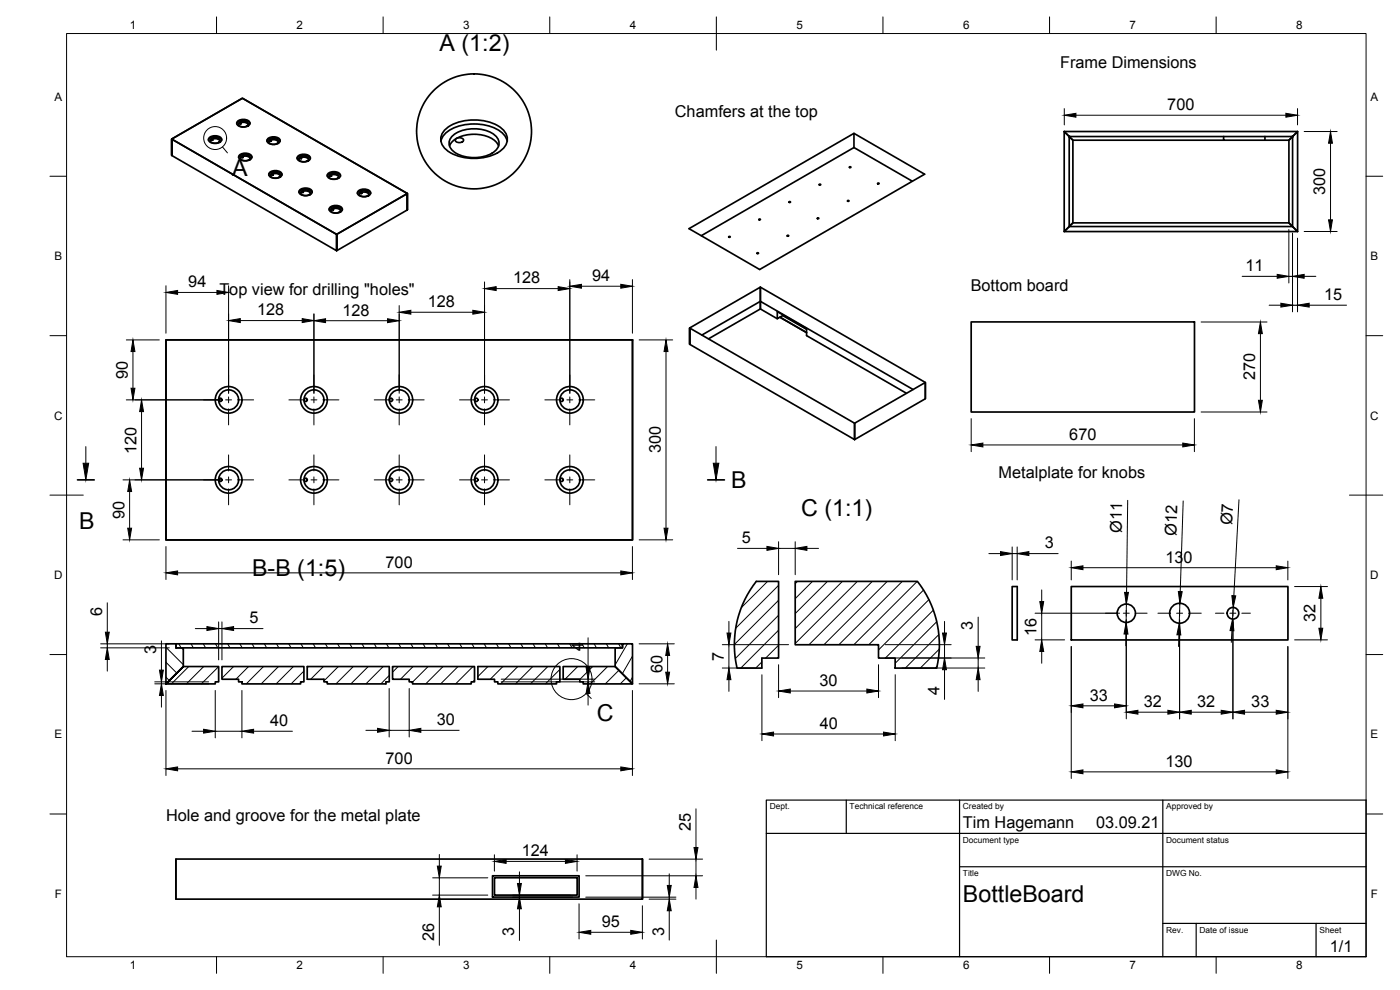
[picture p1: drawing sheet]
<svg xmlns="http://www.w3.org/2000/svg" width="420mm" height="297mm" viewBox="0 0 420 297" stroke-linecap="round" stroke-linejoin="round" font-family="sans-serif">
<!-- layer: Visible -->
<g fill="none" stroke="#000" stroke-width=".51">
<path d="M71 37.1a2.43 2.43 0 0 1 4 0M71.2 36.5a2.63 2.63 0 0 1 3.8 .3 1.79 1.79 0 0 1-2.5 1.3 1.15 1.15 0 0 1-1.1-.4 1.15 1.15 0 0 1-.2-1.2zM71.6 37.4a1.89 1.89 0 0 1 2.9 0M71.7 36.8a1.95 1.95 0 0 1 2.8 .3 1.67 1.67 0 0 1-2.8 .5zM72 36.9l.4 .1-.4 .1zM133.5 39a14 14 0 0 1 12.5-2.6 7.2 7.2 0 0 1 6.2 5 5.1 5.1 0 0 1-3.9 5 15.3 15.3 0 0 1-14.1-1.2 3.9 3.9 0 0 1-.7-6.2zM319.4 39.5l2.6 2.6h45.2M319.4 39.5l1.5 1.5h67M319.4 39.5v30l2.6-2.6v-24.8l-1.1-1.1v27h67v-27M319.4 39.5h70l-1.5 1.5M51.5 41.7l21.2-12.2 49.6 28.6-21.3 12.2zM51.5 46.6v-4.9l49.5 28.6v4.9l-49.5-28.6v-4.9l21.2-12.2 49.6 28.6v4.9v-4.9l-21.3 12.2v4.9l21.3-12.2"/>
<path d="M62.6 42a2.43 2.43 0 0 1 3.9 0M62.8 41.4a2.63 2.63 0 0 1 3.7 .3 1.79 1.79 0 0 1-2.5 1.3 1.15 1.15 0 0 1-1.1-.4 1.15 1.15 0 0 1-.1-1.2zM63.1 42.3a1.89 1.89 0 0 1 2.9 0M63.2 41.7a1.95 1.95 0 0 1 2.8 .3 1.67 1.67 0 0 1-2.8 .5zM63.5 41.9h.4l-.4 .1zM71.6 47.2a2.43 2.43 0 0 1 4 0M71.8 46.6a2.63 2.63 0 0 1 3.8 .3 1.79 1.79 0 0 1-2.5 1.3 1.15 1.15 0 0 1-1.2-.4 1.15 1.15 0 0 1-.1-1.2zM72.1 47.5a1.89 1.89 0 0 1 3 0M72.3 47a1.95 1.95 0 0 1 2.8 .2 1.67 1.67 0 0 1-2.8 .6zM72.5 47.1l.5 .1-.5 .1zM80.1 42.3a2.43 2.43 0 0 1 4 0M80.3 41.7a2.63 2.63 0 0 1 3.8 .3 1.79 1.79 0 0 1-2.5 1.3 1.15 1.15 0 0 1-1.2-.4 1.15 1.15 0 0 1-.1-1.2z"/>
<path d="M80.6 42.6a1.89 1.89 0 0 1 3 0M80.7 52.5a2.43 2.43 0 0 1 3.9 0M80.8 42.1a1.95 1.95 0 0 1 2.8 .2 1.67 1.67 0 0 1-2.8 .5zM80.9 51.8a2.63 2.63 0 0 1 3.7 .4 1.79 1.79 0 0 1-2.5 1.3 1.15 1.15 0 0 1-1.1-.5 1.15 1.15 0 0 1-.1-1.2zM81 42.2l.4 .1-.4 .1zM81.2 52.8a1.89 1.89 0 0 1 2.9 0M81.3 52.2a1.95 1.95 0 0 1 2.8 .3 1.67 1.67 0 0 1-2.8 .5zM81.6 52.3l.4 .1-.4 .1zM89.2 47.6a2.43 2.43 0 0 1 3.9 0M89.4 46.9a2.63 2.63 0 0 1 3.7 .4 1.79 1.79 0 0 1-2.5 1.2 1.15 1.15 0 0 1-1.1-.4 1.15 1.15 0 0 1-.1-1.2zM89.7 47.8a1.89 1.89 0 0 1 2.9 0M89.7 57.7a2.43 2.43 0 0 1 4 0"/>
<path d="M89.8 47.3a1.95 1.95 0 0 1 2.8 .3 1.67 1.67 0 0 1-2.8 .5zM89.9 57.1a2.63 2.63 0 0 1 3.8 .3 1.79 1.79 0 0 1-2.5 1.3 1.15 1.15 0 0 1-1.2-.4 1.15 1.15 0 0 1-.1-1.2zM90.1 47.4l.4 .1-.4 .1zM90.2 58a1.89 1.89 0 0 1 3 0M90.4 57.4a1.95 1.95 0 0 1 2.8 .3 1.67 1.67 0 0 1-2.8 .5zM90.6 57.5l.5 .1-.5 .1zM98.2 52.8a2.43 2.43 0 0 1 4 0M98.4 52.1a2.63 2.63 0 0 1 3.8 .4 1.79 1.79 0 0 1-2.5 1.3 1.15 1.15 0 0 1-1.2-.4 1.15 1.15 0 0 1-.1-1.3zM98.7 53.1a1.89 1.89 0 0 1 3 0M98.9 52.5a1.95 1.95 0 0 1 2.8 .3 1.67 1.67 0 0 1-2.8 .5zM99.1 52.6l.4 .1-.4 .1zM107.3 58a2.43 2.43 0 0 1 3.9 0"/>
<path d="M107.5 57.4a2.63 2.63 0 0 1 3.7 .3 1.79 1.79 0 0 1-2.5 1.3 1.15 1.15 0 0 1-1.1-.4 1.15 1.15 0 0 1-.1-1.2zM107.8 58.3a1.89 1.89 0 0 1 2.9 0M107.9 57.8a1.95 1.95 0 0 1 2.8 .2 1.67 1.67 0 0 1-2.8 .5zM108.2 57.9l.4 .1h-.4zM132.3 42.4a7.3 7.3 0 0 1 6-4.7 14.4 14.4 0 0 1 12.7 2.4l1 1.5 .2 .8M134.9 43.8a7.6 7.6 0 0 1 7.4-3.5 7.6 7.6 0 0 1 7.3 3.5M135.6 41a10.6 10.6 0 0 1 13.4 0 3.1 3.1 0 0 1-1.4 5 11 11 0 0 1-12-1.1 2.77 2.77 0 0 1 0-3.9zM136.7 41.8a1.54 1.54 0 0 1 2.4 .3 1.45 1.45 0 0 1-2.5 0zM245.9 55.3l.4 .1-.4 .1zM255 50.1l.4 .1-.4 .1zM256.3 44.3v-4.3l-49.5 28.6 21.2 12.3 45.8-26.5-17.5-10.1-45.8 26.4M256.3 40l21.2 12.3-3.7 2.1"/>
<path d="M263.4 55l.4 .1h-.4zM367.2 41v1.1h12.4v-1.1M387.9 41l-1.1 1.1h-7.2M98.8 62.9a2.43 2.43 0 0 1 4 0M99 62.3a2.63 2.63 0 0 1 3.7 .3 1.79 1.79 0 0 1-2.4 1.3 1.15 1.15 0 0 1-1.2-.4 1.15 1.15 0 0 1-.1-1.2zM99.3 63.2a1.89 1.89 0 0 1 2.9 0M99.4 62.7a1.95 1.95 0 0 1 2.8 .2 1.67 1.67 0 0 1-2.8 .5zM99.7 62.8l.4 .1-.4 .1zM218.7 71l.5 .1-.5 .1zM227.2 75.9l.4 .1-.4 .1zM227.8 65.7l.4 .1-.4 .1zM236.3 70.6l.4 .1-.4 .1z"/>
<path d="M236.8 60.5l.5 .1-.5 .1zM245.3 65.4l.4 .1-.4 .1zM254.4 60.2l.4 .1-.4 .1zM319.4 69.5l2.6-2.6h64.8l2.6 2.6v-30l-2.6 2.6v24.8l2.6 2.6zM233.3 95.6l-5.1-2.9v-2.3l45.8 26.5M234.9 94.5v.2l7.2 4.1M234.9 94.7l-.8 .5 8 4.6-8-4.6-.8 .4v-2.1l8.8 5.1v2.1l30 17.3M291.5 96.6h67v27h-67zM49.8 102h140v60h-140zM210.7 100.5l17.5-10.1v-4.2l-21.2 12.2v4.9l49.5 28.6v-4.9l-49.5-28.6v4.9M212.6 101.7l15.6-9v-6.5l49.5 28.6v4.8M256.5 127l21.2-12.2v4.8l-21.2 12.3z"/>
<path d="M227 174.4h6.7v23h-5.1v3.1h-7.4a30.8 30.8 0 0 1 5.8-26.1zM238.7 174.4h36.6a30.7 30.7 0 0 1 5.8 26.1h-12.5v-3.1h-4.9v-4h-25zM303.8 176h1.5v16h-1.5zM321.5 176h65v16h-65zM49.8 193.2v12l5.2-5.2h10.6v4.6h-1v.6h-14.8l5.2-5.2v-5.6h-2.2v-1.2zM52.8 193.2h134v1.2h-134zM66.6 200h24.6v4.6h-1v.6h-17.6v-.6h-1v-.8h-5zM92.2 200h24.6v4.6h-1v.6h-17.6v-.6h-1v-.8h-5zM117.8 200h24.6v4.6h-1v.6h-17.6v-.6h-1v-.8h-5zM143.4 200h24.6v4.6h-1v.6h-17.6v-.6h-1v-.8h-5zM169 200h15.6l5.2 5.2h-14.8v-.6h-1v-.8h-5zM184.6 194.4h2.2v-1.2h3v12l-5.2-5.2z"/>
<path d="M52.8 257.8h140v12h-140zM52.8 257.8v12M192.8 257.8v12M147.8 262.8h26v6.4h-26zM148.4 263.4h24.8v5.2h-24.8z"/>
<circle cx="142.3" cy="39.4" r="17.2"/>
<circle cx="66.1" cy="120" r=".5"/>
<circle cx="68.6" cy="120" r="3"/>
<circle cx="68.6" cy="120" r="4"/>
<circle cx="91.7" cy="120" r=".5"/>
<circle cx="94.2" cy="120" r="3"/>
<circle cx="94.2" cy="120" r="4"/>
<circle cx="117.3" cy="120" r=".5"/>
<circle cx="119.8" cy="120" r="3"/>
<circle cx="119.8" cy="120" r="4"/>
<circle cx="142.9" cy="120" r=".5"/>
<circle cx="145.4" cy="120" r="3"/>
<circle cx="145.4" cy="120" r="4"/>
<circle cx="168.5" cy="120" r=".5"/>
<circle cx="171" cy="120" r="3"/>
<circle cx="171" cy="120" r="4"/>
<circle cx="66.1" cy="144" r=".5"/>
<circle cx="68.6" cy="144" r="3"/>
<circle cx="68.6" cy="144" r="4"/>
<circle cx="91.7" cy="144" r=".5"/>
<circle cx="94.2" cy="144" r="3"/>
<circle cx="94.2" cy="144" r="4"/>
<circle cx="117.3" cy="144" r=".5"/>
<circle cx="119.8" cy="144" r="3"/>
<circle cx="119.8" cy="144" r="4"/>
<circle cx="142.9" cy="144" r=".5"/>
<circle cx="145.4" cy="144" r="3"/>
<circle cx="145.4" cy="144" r="4"/>
<circle cx="168.5" cy="144" r=".5"/>
<circle cx="171" cy="144" r="3"/>
<circle cx="171" cy="144" r="4"/>
<circle cx="338" cy="184" r="2.75"/>
<circle cx="354" cy="184" r="3"/>
<circle cx="370" cy="184" r="1.75"/>
</g>
<g fill="#000" stroke="#000" stroke-width=".3">
<circle cx="320.9" cy="41" r=".24"/>
<circle cx="387.9" cy="41" r=".24"/>
</g>
<!-- layer: Border -->
<g fill="none" stroke="#000" stroke-width=".3">
<path d="M20 10.1h390v276.9h-390zM65 5.1v5M115 5.1v5M165 5.1v5M215 5.1v10M265 5.1v5M315 5.1v5M365 5.1v5M15 52.9h5M410 52.9h5M15 100.7h5M410 100.7h5"/>
<path d="M15 148.6h10M405 148.6h10M15 196.4h5M410 196.4h5M15 244.2h5M410 244.2h5M65 287v5M115 287v5M165 287v5M215 282.1v9.9M265 287v5M315 287v5"/>
<path d="M365 287v5"/>
</g>
<!-- layer: TitleBlock -->
<path d="M230 240.1h180v46.9h-180zM230 250h180M254 240.1v9.9M288 240.1v46.9M349 240.1v46.9M288 260.1h122M349 277.1h61M359 277.1v9.9M395 277.1v9.9" fill="none" stroke="#000" stroke-width=".36"/>
<!-- layer: Center Lines -->
<g fill="none" stroke="#000" stroke-width=".3">
<path d="M61.1 120h4.8M67.7 120h1.8M68.6 112.5v4.8M68.6 119.1v1.8M71.3 120h4.8M86.7 120h4.8M93.3 120h1.8M94.2 112.5v4.8M94.2 119.1v1.8M96.9 120h4.8M112.3 120h4.8M118.9 120h1.8"/>
<path d="M119.8 112.5v4.8M119.8 119.1v1.8M122.5 120h4.8M137.9 120h4.8M144.5 120h1.8M145.4 112.5v4.8M145.4 119.1v1.8M148.1 120h4.8M163.5 120h4.8M170.1 120h1.8M171 112.5v4.8M171 119.1v1.8"/>
<path d="M173.7 120h4.8M68.6 122.7v4.8M68.6 136.5v4.8M94.2 122.7v4.8M94.2 136.5v4.8M119.8 122.7v4.8M119.8 136.5v4.8M145.4 122.7v4.8M145.4 136.5v4.8M171 122.7v4.8M171 136.5v4.8M61.1 144h4.8"/>
<path d="M67.7 144h1.8M68.6 143.1v1.8M68.6 146.7v4.8M71.3 144h4.8M86.7 144h4.8M93.3 144h1.8M94.2 143.1v1.8M94.2 146.7v4.8M96.9 144h4.8M112.3 144h4.8M118.9 144h1.8M119.8 143.1v1.8"/>
<path d="M119.8 146.7v4.8M122.5 144h4.8M137.9 144h4.8M144.5 144h1.8M145.4 143.1v1.8M145.4 146.7v4.8M148.1 144h4.8M163.5 144h4.8M170.1 144h1.8M171 143.1v1.8M171 146.7v4.8M173.7 144h4.8"/>
<path d="M338 177.7v3.6M354 177.5v3.8M370 178.7v2.6M331.7 184h3.6M337.1 184h1.8M338 183.1v1.8M338 186.7v3.5M340.7 184h3.6M347.5 184h3.8M353.1 184h1.8M354 183.1v1.8M354 186.7v3.8"/>
<path d="M356.7 184h3.8M364.8 184h2.5M369.1 184h1.8M370 183.1v1.8M370 186.7v2.5M372.7 184h2.6"/>
</g>
<!-- layer: Dimensions -->
<g fill="none" stroke="#000" stroke-width=".3">
<path d="M319.4 32.6v4.9M322.9 34.6h63M389.4 32.6v4.9M391.4 39.5h9.9M399.3 43v23M386.8 68.9v16M387.9 70v23.6M389.4 71.5v22.1M391.4 69.5h9.9M49.8 85.7v14.3M53.3 87.7h11.8M68.6 85.7v32.3"/>
<path d="M72.1 96.2h18.6M94.2 94.2v23.8M97.7 96.2h18.6M119.8 91.7v26.3M123.3 93.7h18.6M145.4 84.6v33.4M148.9 86.6h18.6M171 83.9v34.1M174.5 85.9h11.8M189.8 83.9v16.1M360.5 96.6h19.8M372.8 82.9h10.5"/>
<path d="M380.9 91.6h3.5M386.8 82.9h1.1M387.9 91.6h1.5M391.4 82.9h3.5M392.9 91.6h11.2M37.9 120h28.7M37.9 102h9.9M39.9 105.5v11M191.8 102h10.1M199.9 105.5v53M378.3 100.1v20M42.5 123.5v17"/>
<path d="M291.5 125.6v9.9M295 133.5h60M358.5 125.6v9.9M360.5 123.6h19.8M36.9 144h29.7M38.9 147.5v11M338.4 150.1l-.3 27.6M355.1 150.3l-.9 27.2M371.8 150l-1.5 28.8M36.9 162h10.9M49.8 164v9.9M53.3 171.9h133"/>
<path d="M189.8 164v9.9M191.8 162h10.1M221.3 164.5h8.9M233.7 162.5v9.9M233.7 164.5h5M238.7 162.5v9.9M242.2 164.5h3.5M296.8 166.1h3.5M303.8 164.1v9.9M303.8 166.1h1.5M305.3 164.1v9.9M308.8 166.1h8.8"/>
<path d="M312.6 177v3.5M321.5 168.3v5.7M325 170.3h58M386.5 168.3v5.7M388.5 176h9.9M396.4 179.5v9M30.2 193.2h20.6M30.2 194.4h20.6M32.2 180.9v8.8M32.2 193.2v1.2M32.2 197.9v3.5M48.5 192.3v8.8"/>
<path d="M58.6 188.6h3.5M65.6 186.6v11.4M65.6 188.6h1M66.6 186.6v11.4M70.1 188.6h8.8M176.5 191.4v8.9M191.8 193.2h10.6M200.4 196.7v5M216.8 193.4h19.9M218.8 186.4v3.5M218.8 193.4v7M233.7 199.4v9.9"/>
<path d="M263.7 199.4v9.9M265.7 193.4h19.8M265.7 197.4h29.9M283.5 186.4v3.5M283.5 193.4v4M293.6 185.2v8.7M293.6 197.4v3M310.6 192h8.9M310.6 184h25.4M312.6 184v8M312.6 195.5v3.5M321.5 194v39.6"/>
<path d="M337.9 190.2v3.5M338 186v29.7M338 181.2v5.5M353.8 190.5l-.1 3.5M354 186v29.7M354.1 181l-.2 6M369.7 189.2l-.2 3.5M370 186v29.7M370.1 182.3l-.2 3.4M386.5 194v39.6M388.5 192h9.9M46.4 204.6h16.2"/>
<path d="M46.4 205.2h16.2M48.5 204.6v.6M48.5 208.7v3.5M49.8 207.2v25.5M57.6 219.4h3.5M64.6 207.2v14.2M64.6 219.4h8M72.6 207.2v14.2M76.1 219.4h11.7M109.8 219.1h3.5M116.8 206.6v14.5M116.8 219.1h6"/>
<path d="M122.8 206.6v14.5M126.3 219.1h11.5M150.4 204.6h28.1M150.4 203.8h28.1M176.5 203.8v.8M176.5 208.1v3.5M189.8 207.2v25.5M191.8 205.2h10.6M216.8 200.4h9.9M218.8 203.9v3.5M228.7 202.4v19.8M237.2 207.3h23"/>
<path d="M268.7 202.4v19.8M270.7 200.4h24.9M283.5 200.9v9M293.6 203.9v3.5M325 211.8h9.5M341.5 213.7h9M357.5 213.7h9M373.5 213.7h9.5M53.3 230.7h133M232.2 220.2h33M325 231.6h58M131.8 256.4v3.5"/>
<path d="M148.4 256.5v4.9M151.9 258.5h17.8M173.2 256.5v4.9M194.8 257.8h16.1M208.9 242.7v11.6M208.9 257.8v5M129.8 268.6h16.6M129.8 263.4h16.6M131.8 263.4v5.2M131.8 272.1v11.5M153.9 269.2h17.9M153.9 268.6h17.3"/>
<path d="M155.9 261.6v3.5M155.9 268.6v.6M155.9 272.7v9.5M173.8 271.2v10.5M175.8 269.2h27.1M175.8 262.8h35.1M177.3 279.7h12M192.8 271.8v9.9M194.8 269.8h8.1M200.9 262.2v3.5M200.9 269.2v.6M200.9 273.3v8.8"/>
<path d="M208.9 266.3v3.5"/>
</g>
<g fill="#000" stroke="#000" stroke-width=".3">
<path d="M319.4 34.6l3.5-.6v1.2zM385.9 34l3.5 .6-3.5 .6zM399.3 39.5l.6 3.5h-1.2zM398.7 66h1.2l-.6 3.5zM49.8 87.7l3.5-.5v1.1zM65.1 87.2l3.5 .5-3.5 .6zM68.6 96.2l3.5-.6v1.2zM90.7 95.6l3.5 .6-3.5 .6zM94.2 96.2l3.5-.6v1.2zM116.3 95.6l3.5 .6-3.5 .6zM119.8 93.7l3.5-.6v1.2zM141.9 93.1l3.5 .6-3.5 .6z"/>
<path d="M145.4 86.6l3.5-.6v1.2zM167.5 86l3.5 .6-3.5 .6zM171 85.9l3.5-.6v1.2zM186.3 85.3l3.5 .6-3.5 .6zM383.3 82.3l3.5 .6-3.5 .6zM384.4 91l3.5 .6-3.5 .5zM387.9 82.9l3.5-.6v1.2zM389.4 91.6l3.5-.6v1.1zM39.3 116.5h1.2l-.6 3.5zM39.9 102l.6 3.5h-1.2zM199.9 102l.6 3.5h-1.2zM378.3 96.6l.5 3.5h-1.1z"/>
<path d="M42.5 120l.6 3.5h-1.2zM291.5 133.5l3.5-.6v1.2zM355 132.9l3.5 .6-3.5 .6zM377.7 120.1h1.1l-.5 3.5zM38.9 144l.6 3.5h-1.2zM38.3 158.5h1.2l-.6 3.5zM41.9 140.5h1.2l-.6 3.5zM199.3 158.5h1.2l-.6 3.5zM49.8 171.9l3.5-.6v1.2zM186.3 171.3l3.5 .6-3.5 .6zM230.2 163.9l3.5 .6-3.5 .6zM238.7 164.5l3.5-.6v1.2z"/>
<path d="M300.3 165.5l3.5 .6-3.5 .6zM305.3 166.1l3.5-.6v1.2zM321.5 170.3l3.5-.5v1.1zM337.5 177.7h1.2l-.7 3.5zM353.6 177.5h1.2l-.7 3.5zM369.7 178.7l1.2 .1-.8 3.5zM383 169.8l3.5 .5-3.5 .6zM396.4 176l.6 3.5h-1.2zM32.2 194.4l.6 3.5h-1.2zM31.6 189.7h1.2l-.6 3.5zM62.1 188l3.5 .6-3.5 .6zM66.6 188.6l3.5-.6v1.2z"/>
<path d="M200.4 193.2l.6 3.5h-1.2zM218.2 189.9h1.2l-.6 3.5zM282.9 189.9h1.1l-.5 3.5zM293 193.9h1.1l-.5 3.5zM312.1 180.5h1.1l-.6 3.5zM312.6 192l.6 3.5h-1.1zM338 186.7l.5 3.6-1.2-.1zM353.9 187l.5 3.5h-1.2zM369.9 185.7l.4 3.6-1.2-.1zM395.8 188.5h1.2l-.6 3.5zM48.5 205.2l.5 3.5h-1.1zM47.9 201.1h1.1l-.5 3.5z"/>
<path d="M61.1 218.8l3.5 .6-3.5 .6zM72.6 219.4l3.5-.6v1.2zM113.3 218.5l3.5 .6-3.5 .6zM122.8 219.1l3.5-.6v1.2zM176.5 204.6l.6 3.5h-1.2zM175.9 200.3h1.2l-.6 3.5zM199.8 201.7h1.2l-.6 3.5zM218.8 200.4l.6 3.5h-1.2zM228.7 220.2l3.5-.5v1.1zM233.7 207.3l3.5-.6v1.2zM260.2 206.7l3.5 .6-3.5 .6zM265.2 219.7l3.5 .5-3.5 .6z"/>
<path d="M283.5 197.4l.5 3.5h-1.1zM293.6 200.4l.5 3.5h-1.1zM321.5 211.8l3.5-.6v1.2zM334.5 211.2l3.5 .6-3.5 .6zM338 213.7l3.5-.6v1.2zM350.5 213.1l3.5 .6-3.5 .6zM354 213.7l3.5-.6v1.2zM366.5 213.1l3.5 .6-3.5 .6zM370 213.7l3.5-.6v1.2zM383 213.1l3.5 .6-3.5 .6zM49.8 230.7l3.5-.6v1.2zM186.3 230.1l3.5 .6-3.5 .6z"/>
<path d="M321.5 231.6l3.5-.6v1.2zM383 231l3.5 .6-3.5 .6zM131.3 259.9h1.1l-.6 3.5zM148.4 258.5l3.5-.6v1.1zM169.7 257.9l3.5 .6-3.5 .5zM208.3 254.3h1.2l-.6 3.5zM131.8 268.6l.6 3.5h-1.1zM155.3 265.1h1.2l-.6 3.5zM155.9 269.2l.6 3.5h-1.2zM173.8 279.7l3.5-.5v1.1zM189.3 279.2l3.5 .5-3.5 .6zM200.3 265.7h1.1l-.5 3.5z"/>
<path d="M200.9 269.8l.5 3.5h-1.1zM208.9 262.8l.6 3.5h-1.2z"/>
</g>
<!-- layer: Annotations -->
<g fill="none" stroke="#000" stroke-width=".3">
<path d="M66.8 44.1l1.5 1.8M25.8 134v5M214.9 134v5M175.9 208.1l1.5 1.5"/>
<circle cx="64.6" cy="41.4" r="3.4"/>
<circle cx="171.5" cy="203.8" r="6.1"/>
</g>
<!-- layer: Hatching -->
<g fill="none" stroke="#000" stroke-width=".3">
<path d="M230.4 174.4l-7.9 7.9M233.7 175.6l-12.9 12.9M239.4 174.4l-.7 .7M243.8 174.4l-5.1 5.2M248.3 174.4l-9.6 9.7M252.8 174.4l-14.1 14.2M257.3 174.4l-18.6 18.7M261.8 174.4l-19 19M266.3 174.4l-19 19M270.8 174.4l-19 19M275.3 174.4l-19 19M277.2 177l-16.4 16.4"/>
<path d="M278.8 179.9l-15.1 15.1M49.8 198.7l3.2 3.2M49.8 194.2l5.2 5.2M53.7 193.2l.7 1.2M54.5 194.4l.5 .5M56.7 200l-5.2 5.2M57.3 193.2l.7 1.2M61 193.2l.7 1.2M61.2 200l-5.3 5.2M64.7 193.2l.7 1.2M68.3 193.2l.7 1.2M70.1 200l-3.5 3.5"/>
<path d="M72 193.2l.7 1.2M74.6 200l-3.8 3.8M75.7 193.2l.6 1.2M79.1 200l-5.2 5.2M79.3 193.2l.7 1.2M83 193.2l.7 1.2M83.6 200l-5.2 5.2M86.7 193.2l.7 1.2M88.1 200l-5.2 5.2M90.3 193.2l.7 1.2M92.6 200l-.4 .3M94 193.2l.7 1.2"/>
<path d="M97.1 200l-3.8 3.8M97.7 193.2l.7 1.2M101.3 193.2l.7 1.2M101.6 200l-4.4 4.3M105 193.2l.7 1.2M106 200l-5.2 5.2M108.6 193.2l.7 1.2M110.5 200l-5.2 5.2M112.3 193.2l.7 1.2M115 200l-5.2 5.2M116 193.2l.7 1.2M119.5 200l-1.7 1.7"/>
<path d="M119.7 193.2l.7 1.2M123.3 193.2l.7 1.2M124 200l-3.8 3.8M127 193.2l.7 1.2M128.5 200l-4.7 4.7M130.7 193.2l.6 1.2M133 200l-5.2 5.2M134.3 193.2l.7 1.2M137.5 200l-5.2 5.2M138 193.2l.7 1.2M141.6 193.2l.7 1.2M142 200l-5.2 5.2"/>
<path d="M145.3 193.2l.7 1.2M146.5 200l-3.1 3M149 193.2l.7 1.2M150.9 200l-3.7 3.8M152.7 193.2l.7 1.2M155.4 200l-5.2 5.2M156.3 193.2l.7 1.2M159.9 200l-5.2 5.2M160 193.2l.7 1.2M163.6 193.2l.7 1.2M164.4 200l-5.2 5.2M167.3 193.2l.7 1.2"/>
<path d="M171 193.2l.7 1.2M173.4 200l-3.8 3.8M174.6 193.2l.7 1.2M177.9 200l-3.9 3.9M178.3 193.2l.7 1.2M182 193.2l.7 1.2M182.4 200l-5.2 5.2M185.7 193.2l.6 1.2M188.3 193.2l-3.7 6.3M189.8 196.9l-3 5.2M228.7 198.6l-1.9 1.8M233.7 180.1l-13.3 13.3"/>
<path d="M233.7 184.6l-13 13M233.7 189.1l-11.4 11.3M233.7 193.6l-3.9 3.8M280.1 183.1l-14.4 14.3M281.1 186.5l-12.4 12.5M281.2 199.9l-.5 .5M281.8 190.4l-10.1 10M281.9 194.8l-5.7 5.6M49.8 203.2l1 1M65.6 200l-5.2 5.2M65.6 204.5l-.1 .1M91.2 201.3l-3.8 3.9"/>
<path d="M116.8 202.7l-2.5 2.5M141.4 205l-.2 .2M142.4 204l-.5 .6M168 200.9l-4.3 4.3M185.7 201.1l-4 4.1M188 203.4l-1.8 1.8M189.8 203.2l-.7 1.3"/>
</g>
<!-- layer: Annotations -->
<path d="M23.3 144h5M212.4 144h5" fill="none" stroke="#000" stroke-width=".51"/>
<path d="M24.9 139h1.7l-.8 5zM214.1 139h1.6l-.8 5z" fill="#000" stroke="#000" stroke-width=".3"/>
<g font-size="7">
<text x="131.9" y="15.4">A (1:2)</text>
<text x="69.7" y="52.9">A</text>
<text x="219.4" y="146.5">B</text>
<text x="240.4" y="154.7">C (1:1)</text>
<text x="23.8" y="158.7">B</text>
<text x="75.6" y="172.9">B-B (1:5)</text>
<text x="179.1" y="216.2">C</text>
<text x="289" y="270.6">BottleBoard</text>
</g>
<g font-size="4.9">
<text x="318.2" y="20.4">Frame Dimensions</text>
<text x="202.5" y="35.2">Chamfers at the top</text>
<text x="350.3" y="33">700</text>
<text x="397.7" y="58.5" transform="rotate(-90 397.7 58.5)">300</text>
<text x="373.8" y="81.4">11</text>
<text x="56.5" y="86.2">94</text>
<text x="65.8" y="88.5">Top view for drilling &quot;holes&quot;</text>
<text x="154" y="85">128</text>
<text x="177.7" y="84.3">94</text>
<text x="291.3" y="87.4">Bottom board</text>
<text x="77.2" y="94.6">128</text>
<text x="102.8" y="94.7">128</text>
<text x="128.4" y="92.1">128</text>
<text x="397.4" y="90">15</text>
<text x="38.4" y="113.7" transform="rotate(-90 38.4 113.7)">90</text>
<text x="376.7" y="114.1" transform="rotate(-90 376.7 114.1)">270</text>
<text x="320.9" y="132">670</text>
<text x="40.9" y="136.2" transform="rotate(-90 40.9 136.2)">120</text>
<text x="198.3" y="136" transform="rotate(-90 198.3 136)">300</text>
<text x="299.7" y="143.5">Metalplate for knobs</text>
<text x="37.4" y="155.7" transform="rotate(-90 37.4 155.7)">90</text>
<text x="336.7" y="159.9" transform="rotate(-89 336.7 159.9)">Ø11</text>
<text x="353.1" y="160.7" transform="rotate(-88 353.1 160.7)">Ø12</text>
<text x="369.8" y="157.7" transform="rotate(-87 369.8 157.7)">Ø7</text>
<text x="222.6" y="163">5</text>
<text x="313.6" y="164.5">3</text>
<text x="115.7" y="170.3">700</text>
<text x="349.8" y="168.8">130</text>
<text x="30.6" y="184.9" transform="rotate(-90 30.6 184.9)">6</text>
<text x="74.9" y="187">5</text>
<text x="292" y="189.1" transform="rotate(-90 292 189.1)">3</text>
<text x="311.1" y="190.9" transform="rotate(-90 311.1 190.9)">16</text>
<text x="394.8" y="186.7" transform="rotate(-90 394.8 186.7)">32</text>
<text x="46.9" y="196.3" transform="rotate(-90 46.9 196.3)">3</text>
<text x="175" y="195.3" transform="rotate(-90 175 195.3)">4</text>
<text x="198.8" y="201.9" transform="rotate(-90 198.8 201.9)">60</text>
<text x="217.3" y="198.3" transform="rotate(-90 217.3 198.3)">7</text>
<text x="246" y="205.8">30</text>
<text x="282" y="208.4" transform="rotate(-90 282 208.4)">4</text>
<text x="327" y="210.2">33</text>
<text x="343.3" y="212.1">32</text>
<text x="359.3" y="212.1">32</text>
<text x="375.5" y="212.1">33</text>
<text x="81" y="217.8">40</text>
<text x="131.1" y="217.6">30</text>
<text x="246" y="218.7">40</text>
<text x="115.7" y="229.1">700</text>
<text x="349.8" y="230">130</text>
<text x="49.9" y="246.3">Hole and groove for the metal plate</text>
<text x="207.3" y="249.4" transform="rotate(-90 207.3 249.4)">25</text>
<text x="289" y="248.5">Tim Hagemann</text>
<text x="329" y="248.5">03.09.21</text>
<text x="156.6" y="256.9">124</text>
<text x="154.3" y="280.9" transform="rotate(-90 154.3 280.9)">3</text>
<text x="180.6" y="278.2">95</text>
<text x="199.3" y="280.8" transform="rotate(-90 199.3 280.8)">3</text>
<text x="130.3" y="282.3" transform="rotate(-90 130.3 282.3)">26</text>
<text x="399.1" y="285.7">1/1</text>
</g>
<g font-size="3.5">
<text x="39" y="8.8">1</text>
<text x="89" y="8.8">2</text>
<text x="139" y="8.8">3</text>
<text x="189" y="8.8">4</text>
<text x="239" y="8.8">5</text>
<text x="289" y="8.8">6</text>
<text x="339" y="8.8">7</text>
<text x="389" y="8.8">8</text>
<text x="16.3" y="30.2">A</text>
<text x="411.3" y="30.2">A</text>
<text x="16.3" y="78">B</text>
<text x="411.3" y="78">B</text>
<text x="16.2" y="125.9">C</text>
<text x="411.2" y="125.9">C</text>
<text x="16.2" y="173.7">D</text>
<text x="411.2" y="173.7">D</text>
<text x="16.3" y="221.6">E</text>
<text x="411.3" y="221.6">E</text>
<text x="16.4" y="269.4">F</text>
<text x="411.4" y="269.4">F</text>
<text x="39" y="290.8">1</text>
<text x="89" y="290.8">2</text>
<text x="139" y="290.8">3</text>
<text x="189" y="290.8">4</text>
<text x="239" y="290.8">5</text>
<text x="289" y="290.8">6</text>
<text x="339" y="290.8">7</text>
<text x="389" y="290.8">8</text>
</g>
<g font-size="2.5">
<text x="231" y="242.9">Dept.</text>
<text x="255" y="242.9">Technical reference</text>
<text x="289" y="242.9">Created by</text>
<text x="350" y="242.9">Approved by</text>
<text x="289" y="252.8">Document type</text>
<text x="350" y="252.8">Document status</text>
<text x="289" y="262.9">Title</text>
<text x="350" y="262.9">DWG No.</text>
<text x="350" y="279.9">Rev.</text>
<text x="360" y="279.9">Date of issue</text>
<text x="396" y="279.9">Sheet</text>
</g>
</svg>
